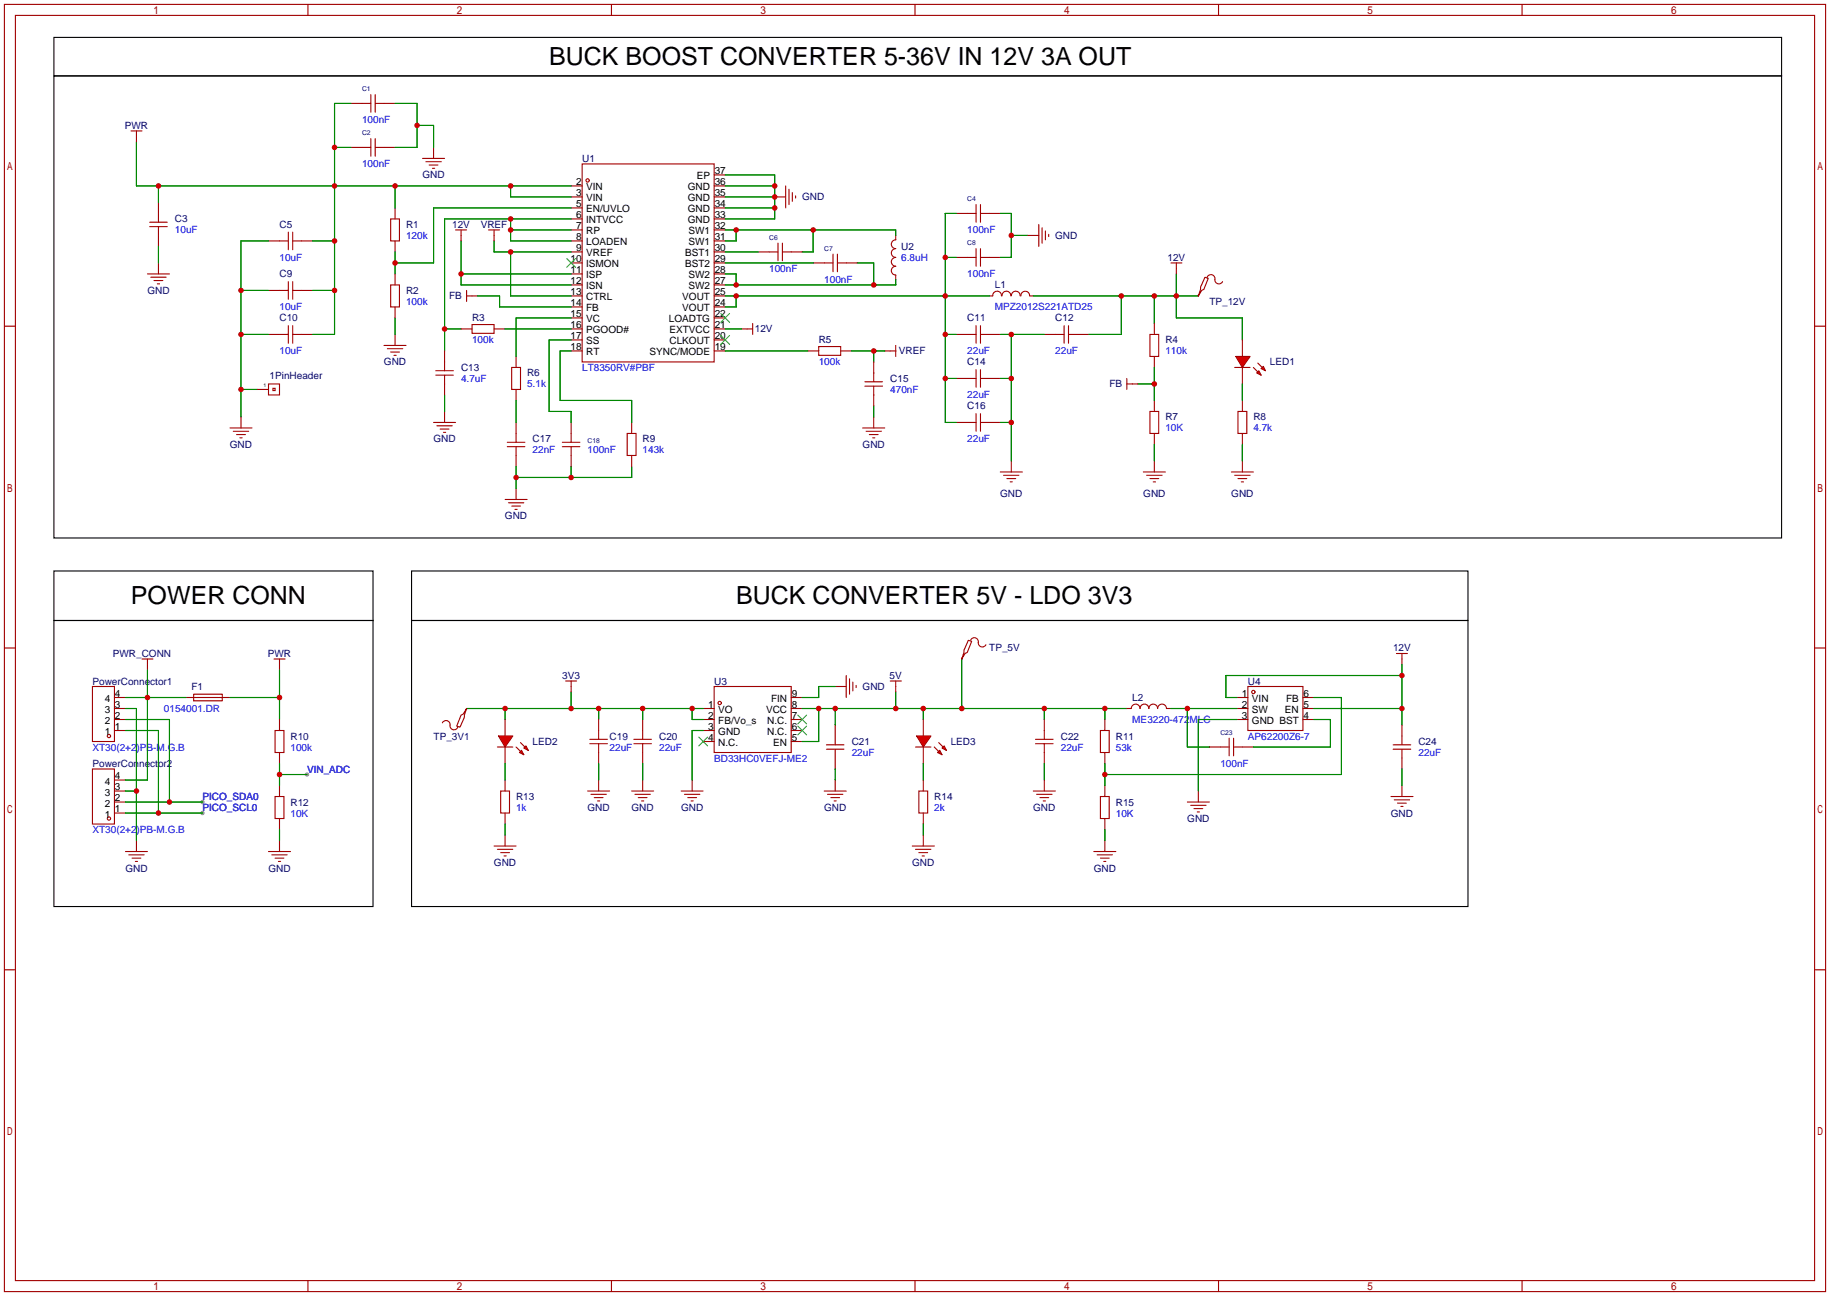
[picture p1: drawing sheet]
<svg xmlns="http://www.w3.org/2000/svg" width="422mm" height="299mm" viewBox="0 0 422 299" stroke-linecap="round" stroke-linejoin="round" font-family="sans-serif">
<g fill="#999">
<circle cx="46.7" cy="185.2" r=".51"/>
<circle cx="46.7" cy="187.7" r=".51"/>
<circle cx="70.9" cy="178.8" r=".51"/>
</g>
<g fill="none" stroke="#a10000" stroke-width=".25">
<path d="M1 1h420.4v297.2h-420.4zM3.6 3.6h415.2v292.1h-415.2zM71.1 1v2.6M141.1 1v2.6M211.2 1v2.6M281.3 1v2.6M351.3 1v2.6M30.2 30.2h2.6M31.5 30.2v2.6M81 23.9h4.6M81 34h4.6M85.6 21.8v4.1"/>
<path d="M85.6 32v4.1M86.6 23.9h4.6M86.6 21.8v4.1M86.6 32v4.1M86.6 34h4.6M97.5 36.6h5.1M98.3 37.3h3.6M99.1 38.1h2M99.8 38.9h.5M100.1 34v2.6M134.4 37.8h30.4v45.8h-30.4zM34.5 51.3h4.1"/>
<path d="M34.5 52.3h4.1M36.6 46.7v4.6M36.6 52.3v4.6M62 55.6h4.5M66.5 53.6v4.1M67.6 55.6h4.5M67.6 53.6v4.1M90.2 50.5h2v5.1h-2zM91.2 48v2.5M91.2 55.6v2.6M105.2 53.1h2.5M106.4 53.1v2.5"/>
<path d="M112.8 53.1h2.5M114 53.1v2.5M131.8 42.9h2.6M131.8 45.5h2.6M131.8 48h2.6M131.8 50.5h2.6M131.8 53.1h2.6M131.8 55.6h2.6M131.8 58.2h2.6M164.8 42.9h2.6M164.8 45.5h2.6M164.8 48h2.6"/>
<path d="M164.8 50.5h2.6M164.8 53.1h2.6M164.8 55.6h2.6M164.8 58.2h2.6M164.8 40.4h2.6M175 58.2h4.6M178.8 45.5h2.6M179.6 56.1v4.1M180.6 58.2h4.6M180.6 56.1v4.1M181.4 42.9v5.1M182.1 43.7v3.5"/>
<path d="M182.9 44.5v2M183.6 45.2v.5M192.3 58.7v4M193.3 58.7v4M206.8 54.4v1a1.02 1.02 0 0 0-1.1 1 1.02 1.02 0 0 0 1.1 1 1.02 1.02 0 0 0-1.1 1 1.02 1.02 0 0 0 1.1 1 1.02 1.02 0 0 0-1.1 1.1 1.02 1.02 0 0 0 1.1 1 1.02 1.02 0 0 0-1.1 1 1.02 1.02 0 0 0 1.1 1v1M220.7 59.4h4.6M220.7 49.3h4.6M225.3 47.2v4.1M225.3 57.4v4.1M226.3 59.4h4.6M226.3 47.2v4.1M226.3 57.4v4.1"/>
<path d="M226.3 49.3h4.6M237.2 54.4h2.6M239.8 51.8v5.1M240.5 52.6v3.5M241.3 53.3v2.1M242.1 54.1v.5M1 75.3h2.6M34 63.2h5.1M34.8 64h3.6M35.6 64.8h2M36.3 65.5h.5M36.6 60.7v2.5"/>
<path d="M62 67.1h4.5M62 77.2h4.5M66.5 65v4.1M66.5 75.2v4M67.6 65v4.1M67.6 75.2v4M67.6 67.1h4.5M67.6 77.2h4.5M88.6 79.8h5.1M90.2 65.8h2v5.1h-2zM91.2 63.2v2.6M91.2 70.9v2.5"/>
<path d="M91.2 77.2v2.6M106.4 75.9h2.6M107.7 68.3h2.5M107.7 67.1v2.5M109 74.9h5v2.1h-5zM114 75.9h2.6M131.8 60.7h2.6M131.8 63.2h2.6M131.8 65.8h2.6M131.8 68.3h2.6M131.8 70.9h2.6M131.8 73.4h2.6"/>
<path d="M131.8 75.9h2.6M131.8 78.5h2.6M164.8 60.7h2.6M164.8 63.2h2.6M164.8 65.8h2.6M164.8 68.3h2.6M164.8 70.9h2.6M164.8 73.4h2.6M164.8 75.9h2.6M164.8 78.5h2.6M171.2 75.9h2.5M173.7 74.7v2.5"/>
<path d="M187.7 60.7h4.6M193.3 60.7h4.6M206.8 79.8v2.5M220.7 77.2h4.6M225.3 75.2v4M226.3 77.2h4.6M226.3 75.2v4M228.3 68.3h.8M229.1 68.3a1.01 1.01 0 0 1 1.1-1.1 1.01 1.01 0 0 1 1 1.1M231.3 68.3a1.01 1.01 0 0 1 1-1.1 1.01 1.01 0 0 1 1 1.1M233.4 68.3a1.01 1.01 0 0 1 1.1-1.1 1.01 1.01 0 0 1 1 1.1M235.6 68.3a1.01 1.01 0 0 1 1-1.1 1.01 1.01 0 0 1 1.1 1.1"/>
<path d="M237.7 68.3h.8M241 77.2h4.6M245.6 75.2v4M246.6 77.2h4.6M246.6 75.2v4M265.4 77.2h2.1v5.1h-2.1zM266.4 74.7v2.5M270.3 60.7h2.5M271.5 60.7v2.5M276.6 68.1v.2M278.1 64l.8 .3-1 2.5-.5 .3-.8 1.2 .5-1.5v-.5zM278.6 64a.93 .93 0 0 1 1.2-.6 .93 .93 0 0 1 .6 1.1 .94 .94 0 0 0 .7 1 .94 .94 0 0 0 1.1-.5"/>
<path d="M418.8 75.3h2.6M53.1 98.8h5.1M53.8 99.6h3.6M55.6 96.3v2.5M89.4 80.5h3.6M90.2 81.3h2M90.9 82h.5M100.1 97.5h5.1M100.8 98.3h3.6M101.6 99.1h2M102.4 99.8h.5M102.6 95v2.5"/>
<path d="M118.1 84.8h2v5.1h-2zM119.1 82.3v2.5M119.1 89.9v2.6M119.1 97.5v4.6M131.8 81h2.6M131.8 97.5v4.6M145.8 97.5v2.6M164.8 81h2.6M186.4 81h2.6M189 80h5.1v2h-5.1zM194.1 81h2.5M199.1 98.8h5.1"/>
<path d="M199.9 99.6h3.6M201.7 96.3v2.5M204.2 81h2.6M220.7 97.5h4.6M220.7 87.4h4.6M225.3 85.3v4.1M225.3 95.5v4.1M226.3 97.5h4.6M226.3 85.3v4.1M226.3 95.5v4.1M226.3 87.4h4.6M260.1 88.6h2.5"/>
<path d="M260.1 87.4v2.5M265.4 95h2.1v5.1h-2.1zM266.4 82.3v2.5M266.4 92.5v2.5M54.6 100.3h2M55.4 101.1h.5M116.6 115.3h5.1M117.1 102.1h4.1M117.1 103.1h4.1M117.3 116.1h3.6M118.1 116.8h2M118.9 117.6h.5"/>
<path d="M119.1 103.1v4.6M119.1 112.8v2.5M129.8 102.1h4.1M129.8 103.1h4.1M131.8 103.1v4.6M144.8 100.1h2v5.1h-2zM145.8 105.2v2.5M200.7 100.3h2M201.4 101.1h.5M230.9 109h5.1M231.6 109.7h3.6M232.4 110.5h2"/>
<path d="M233.2 111.3h.5M233.4 106.4v2.6M263.9 109h5.1M264.7 109.7h3.5M265.4 110.5h2.1M266.2 111.3h.5M266.4 100.1v2.5M266.4 106.4v2.6M1 149.6h2.6M21.3 158.5h5.1v12.7h-5.1zM32.8 152.1h2.5M34 152.1v2.6"/>
<path d="M63.2 152.1h2.6M64.5 152.1v2.6M130.6 157.2h2.5M131.8 157.2v2.6M164.8 158.5h17.8v15.2h-17.8zM418.8 149.6h2.6M21.3 177.5h5.1v12.7h-5.1zM26.4 161h2.6M26.4 168.7h2.6M26.4 166.1h2.6M26.4 163.6h2.6M42.9 161h10.2"/>
<path d="M44.7 160.3h6.6v1.5h-6.6zM63.5 168.7h2v5h-2zM64.5 166.1v2.6M64.5 173.7v2.6M114.8 172.5h3.6M116.6 166.1v3.8M116.6 172.5v3.8M146.3 171.7h4.1M146.3 170.7h4.1M148.3 166.1v4.6M148.3 171.7v4.6M162.3 168.7h2.5"/>
<path d="M162.3 166.1h2.5M162.3 163.6h2.5M162.3 171.2h2.5M182.6 161h2.6M182.6 168.7h2.6M182.6 166.1h2.6M182.6 163.6h2.6M182.6 171.2h2.6M190.8 173h4M190.8 172h4M192.8 167.4v4.6M192.8 173v4.5"/>
<path d="M26.4 187.7h2.6M26.4 185.2h2.6M26.4 182.6h2.6M26.4 180.1h2.6M29 196.6h5M29.7 197.4h3.6M30.5 198.1h2M31.2 198.9h.5M31.5 194.1v2.5M62 196.6h5.1M62.7 197.4h3.6M63.5 183.9h2v5.1h-2z"/>
<path d="M63.5 198.1h2M64.3 198.9h.5M64.5 181.4v2.5M64.5 189v2.5M64.5 194.1v2.5M145.8 182.6h5.1M146.6 183.4h3.5M147.3 184.1h2.1M148.1 184.9h.5M148.3 180.1v2.5M157.2 182.6h5.1M158 183.4h3.5"/>
<path d="M158.7 184.1h2.1M159.5 184.9h.5M159.8 180.1v2.5M190.2 182.6h5.1M191 183.4h3.6M191.8 184.1h2M192.5 184.9h.5M192.8 180.1v2.5M1 223.9h2.6M418.8 223.9h2.6M71.1 295.7v2.5M141.1 295.7v2.5"/>
<path d="M211.2 295.7v2.5M281.3 295.7v2.5M351.3 295.7v2.5"/>
<circle cx="135.6" cy="41.7" r=".38"/>
<circle cx="25.1" cy="169.9" r=".38"/>
<circle cx="166.1" cy="162.3" r=".38"/>
<circle cx="25.1" cy="189" r=".38"/>
</g>
<path d="M130.8 59.7l2 2M132.8 59.7l-2 2M166.4 77.5l2 2M166.4 72.4l2 2M168.4 77.5l-2 2M168.4 72.4l-2 2M161.3 170.2l2 2M163.3 170.2l-2 2M184.1 167.6l2.1 2.1M184.1 165.1l2.1 2M186.2 167.6l-2.1 2.1M186.2 165.1l-2.1 2" fill="none" stroke="#3c3" stroke-width=".25"/>
<g fill="none" stroke="#008700" stroke-width=".25">
<path d="M31.5 32.8v10.1h100.3M77.2 34h3.8M81 23.9h-3.8v53.3h-5.1M91.2 23.9h5.1v10.1h-5.1M96.3 29h3.8v5M36.6 42.9v3.8M36.6 56.9v3.8M62 55.6h-6.4v40.7M72.1 55.6h5.1M91.2 42.9v5.1M91.2 58.2v5M106.4 55.6v10.2h25.4"/>
<path d="M114 55.6v2.6h17.8M117.9 50.5v5.1h13.9M117.9 53.1h13.9M117.9 42.9v2.6h13.9M117.9 58.2v10.1h13.9M131.8 48h-31.7v12.7h-8.9M131.8 50.5h-29.2v30.5M167.4 53.1h39.4v1.3M167.4 58.2h7.6M167.4 40.4h11.4v10.1h-11.4M167.4 48h11.4M167.4 42.9h11.4"/>
<path d="M167.4 45.5h11.4M169.9 53.1v2.5h-2.5M187.7 53.1v5.1h-2.5M230.9 49.3h2.5v10.1h-2.5M233.4 54.4h3.8M55.6 77.2h6.4M55.6 67.1h6.4M72.1 67.1h5.1M91.2 73.4v3.8M102.6 75.9h3.8M106.4 63.2h25.4M110.2 68.3h5.1v2.6h16.5"/>
<path d="M116.6 75.9h15.2M131.8 73.4h-12.7v8.9M131.8 78.5h-5.1v16.5h5.1v2.5M167.4 63.2h2.5v2.6M167.4 60.7h20.3M167.4 75.9h3.8M197.9 60.7h3.8v5.1M206.8 64.5v1.3h-39.4M238.5 68.3h38.1M258.8 68.3v8.9h-7.6M266.4 68.3v6.4M271.5 63.2v10.2h15.3v5.1"/>
<path d="M55.6 89.9h3.8M102.6 91.2v3.8M119.1 92.5v5M131.8 81h-2.5v11.5h16.5v5M167.4 81h19M196.6 81h7.6M201.7 81v2.6M201.7 93.7v2.6M262.6 88.6h3.8M266.4 84.8v7.7M119.1 107.7v5.1M131.8 107.7v2.5"/>
<path d="M145.8 107.7v2.5h-26.7M266.4 102.6v3.8M34 154.7v25.4h-5M64.5 154.7v11.4M131.8 159.8v3.8M206.8 159.8v3.8M222 152.1v11.5M29 168.7h7.6v19M29 163.6h2.5v30.5M29 161h13.9M29 166.1h10.1v19.1M53.1 161h11.4"/>
<path d="M64.5 176.3v5.1M64.5 178.8h6.4M107.7 163.6h54.6M116.6 163.6v2.5M138.2 163.6v2.5M148.3 163.6v2.5M148.3 176.3v3.8M159.8 163.6v2.5h2.5M162.3 168.7h-2.5v11.4M185.2 163.6h74.9M189 163.6v7.6h-3.8M192.8 163.6v3.8"/>
<path d="M192.8 177.5v2.6M213.1 163.6v2.5M241 163.6v2.5M255 163.6v2.5M29 182.6h2.5M29 185.2h17.7M29 187.7h17.7M64.5 191.5v2.6"/>
</g>
<path d="M12.4 17.5h398.8v106.7h-398.8zM12.4 8.6h398.8v8.9h-398.8z" fill="none" stroke="#000" stroke-width=".25"/>
<g fill="#f00" stroke="#a10000" stroke-width=".25">
<path d="M115.1 169.9h3.3l-1.8 2.6z"/>
<path d="M121.4 172.2l.5 1-1-.5z"/>
<path d="M120.4 173.2l.5 1-1-.5z"/>
</g>
<g fill="none" stroke="#a10000" stroke-width=".25">
<path d="M286.8 78.5v3.8M285 84.8h3.5M286.8 84.8v3.8M192.8 158.5h2.5M195.3 156v5M196.1 156.7v3.6M196.8 157.5v2M197.6 158.2v.5M102.1 166.9a.98 .98 0 0 1 1.3-.4 .98 .98 0 0 1 .5 1.2 .93 .93 0 0 0 .8 .8 .93 .93 0 0 0 1-.6M107.7 163.6l-.5 1.5v.5l-1 2.3-.8-.3 1-2.5 .5-.3zM107.7 163.6v.2M119.1 172.5l1 1"/>
<path d="M120.1 171.4l1.1 1.1M114 195.3h5.1M114.8 196.1h3.6M115.6 182.6h2v5.1h-2zM115.6 196.8h2M116.3 197.6h.5M116.6 180.1v2.5M116.6 187.7v2.5M116.6 192.8v2.5"/>
</g>
<path d="M192.8 158.5h-3.8v2.5h-3.8M116.6 176.3v3.8M116.6 190.2v2.6" fill="none" stroke="#008700" stroke-width=".25"/>
<g fill="#f00" stroke="#a10000" stroke-width=".25">
<path d="M285.2 82.3h3.3l-1.7 2.5z"/>
<path d="M291.1 85.1l.5-.5 .5 1z"/>
<path d="M290.1 86.1l.5-.5 .5 1z"/>
</g>
<g fill="none" stroke="#a10000" stroke-width=".25">
<path d="M285.8 95h2v5.1h-2zM286.8 92.5v2.5M289.3 84.8l1 1.1M290.3 83.8l1 1M284.2 109h5.1M285 109.7h3.5M285.8 110.5h2M286.5 111.3h.5M286.8 100.1v2.5M286.8 106.4v2.6M205.5 157.2h2.5M206.8 157.2v2.6"/>
<path d="M222 151.9v.2M223.5 147.8l.8 .3-1 2.5-.5 .3-.8 1.2 .5-1.5v-.5zM224 147.8a.93 .93 0 0 1 1.2-.5 .93 .93 0 0 1 .6 1 .94 .94 0 0 0 .7 1 .94 .94 0 0 0 1.1-.5M288 158.5h12.7v10.2h-12.7zM322.3 150.9h2.6M323.6 150.9v2.5M211.3 172.5h3.6M213.1 166.1v3.8M213.1 172.5v3.8M239 171.7h4.1M239 170.7h4.1M241 166.1v4.6"/>
<path d="M241 171.7v4.6M254 168.7h2v5h-2zM255 166.1v2.6M255 173.7v2.6M260.1 163.6h1a1.02 1.02 0 0 1 1-1 1.02 1.02 0 0 1 1 1 1.02 1.02 0 0 1 1.1-1 1.02 1.02 0 0 1 1 1 1.02 1.02 0 0 1 1-1 1.02 1.02 0 0 1 1 1 1.02 1.02 0 0 1 1-1 1.02 1.02 0 0 1 1 1h1.1M279.1 172.5h4.6M283.7 170.4v4.1M284.7 172.5h4.6M284.7 170.4v4.1M285.5 161h2.5M285.5 163.6h2.5M285.5 166.1h2.5"/>
<path d="M300.7 161h2.6M300.7 163.6h2.6M300.7 166.1h2.6M321.6 173h4M321.6 172h4M323.6 167.4v4.6M323.6 173v4.5M238.5 182.6h5.1M239.3 183.4h3.5M240 184.1h2.1M240.8 184.9h.5M241 180.1v2.5"/>
<path d="M252.5 196.6h5.1M253.2 197.4h3.6M254 183.9h2v5.1h-2zM254 198.1h2M254.8 198.9h.5M255 181.4v2.5M255 189v2.5M255 194.1v2.5M274.1 185.2h5M274.8 185.9h3.6M275.6 186.7h2M276.4 187.5h.5"/>
<path d="M276.6 182.6v2.6M321.1 183.9h5M321.8 184.7h3.6M322.6 185.4h2M323.3 186.2h.5M323.6 181.4v2.5"/>
<circle cx="289.3" cy="159.8" r=".38"/>
</g>
<g fill="none" stroke="#008700" stroke-width=".25">
<path d="M286.8 88.6v3.9M286.8 102.6v3.8M323.6 156h-40.6v5h2.5M323.6 153.4v14M241 176.3v3.8M255 176.3v5.1M270.3 163.6h15.2M274.1 163.6v8.9h5M285.5 166.1h-8.9v16.5M303.3 161h6.3v17.8h-54.6M303.3 163.6h20.3M303.3 166.1h3.8v6.4h-17.8"/>
<path d="M323.6 177.5v3.9M255 191.5v2.6"/>
</g>
<g fill="#f00" stroke="#a10000" stroke-width=".25">
<path d="M211.6 169.9h3.3l-1.8 2.6z"/>
<path d="M217.4 172.7l.5-.5 .5 1z"/>
<path d="M216.4 173.7l.5-.5 .5 1z"/>
</g>
<g fill="none" stroke="#a10000" stroke-width=".25">
<path d="M59.4 89.9h2.6M62 88.6h2.5v2.6h-2.5zM63 89.7h.5v.5h-.5zM100.6 85.6h4M100.6 86.6h4M102.6 81v4.6M102.6 86.6v4.6M199.6 88.1h4.1M199.6 89.2h4.1M201.7 83.6v4.5M201.7 89.2v4.5M136.1 171.7h4.1"/>
<path d="M136.1 170.7h4.1M138.2 166.1v4.6M138.2 171.7v4.6M215.6 172.5l1.1 1M216.7 171.4l1 1.1M135.6 182.6h5.1M136.4 183.4h3.6M137.2 184.1h2M137.9 184.9h.5M138.2 180.1v2.5M210.6 195.3h5M211.3 196.1h3.6"/>
<path d="M212.1 182.6h2v5.1h-2zM212.1 196.8h2M212.9 197.6h.5M213.1 180.1v2.5M213.1 187.7v2.5M213.1 192.8v2.5"/>
</g>
<g fill="none" stroke="#008700" stroke-width=".25">
<path d="M218.2 59.4h2.5M220.7 49.3h-2.5v48.2h2.5M167.4 68.3h60.9M169.9 68.3v2.6h-2.5M218.2 77.2h2.5M230.9 77.2h10.1M233.4 77.2v29.2M218.2 87.4h2.5M230.9 87.4h2.5M230.9 97.5h2.5M138.2 176.3v3.8M213.1 176.3v3.8"/>
<path d="M213.1 190.2v2.6"/>
</g>
<path d="M12.4 131.8h73.7v11.5h-73.7zM95 131.8h243.8v11.5h-243.8zM12.4 143.3h73.7v66h-73.7zM95 143.3h243.8v66h-243.8z" fill="none" stroke="#000" stroke-width=".25"/>
<g fill="#c00">
<circle cx="169.9" cy="53.1" r=".63"/>
<circle cx="187.7" cy="53.1" r=".63"/>
<circle cx="169.9" cy="65.8" r=".63"/>
<circle cx="201.7" cy="65.8" r=".63"/>
<circle cx="117.9" cy="53.1" r=".63"/>
<circle cx="117.9" cy="50.5" r=".63"/>
<circle cx="102.6" cy="75.9" r=".63"/>
<circle cx="91.2" cy="60.7" r=".63"/>
<circle cx="55.6" cy="77.2" r=".63"/>
<circle cx="55.6" cy="67.1" r=".63"/>
<circle cx="55.6" cy="89.9" r=".63"/>
<circle cx="96.3" cy="29" r=".63"/>
<circle cx="36.6" cy="42.9" r=".63"/>
<circle cx="77.2" cy="42.9" r=".63"/>
<circle cx="91.2" cy="42.9" r=".63"/>
<circle cx="117.9" cy="42.9" r=".63"/>
<circle cx="77.2" cy="55.6" r=".63"/>
<circle cx="77.2" cy="67.1" r=".63"/>
<circle cx="77.2" cy="34" r=".63"/>
<circle cx="106.4" cy="63.2" r=".63"/>
<circle cx="117.9" cy="58.2" r=".63"/>
<circle cx="201.7" cy="81" r=".63"/>
<circle cx="119.1" cy="110.2" r=".63"/>
<circle cx="131.8" cy="110.2" r=".63"/>
<circle cx="233.4" cy="54.4" r=".63"/>
<circle cx="271.5" cy="68.3" r=".63"/>
<circle cx="266.4" cy="68.3" r=".63"/>
<circle cx="258.8" cy="68.3" r=".63"/>
<circle cx="266.4" cy="88.6" r=".63"/>
<circle cx="178.8" cy="48" r=".63"/>
<circle cx="178.8" cy="45.5" r=".63"/>
<circle cx="178.8" cy="42.9" r=".63"/>
<circle cx="34" cy="161" r=".63"/>
<circle cx="31.5" cy="182.6" r=".63"/>
<circle cx="39.1" cy="185.2" r=".63"/>
<circle cx="36.6" cy="187.7" r=".63"/>
<circle cx="64.5" cy="161" r=".63"/>
<circle cx="64.5" cy="178.8" r=".63"/>
<circle cx="189" cy="163.6" r=".63"/>
<circle cx="192.8" cy="163.6" r=".63"/>
<circle cx="206.8" cy="163.6" r=".63"/>
<circle cx="213.1" cy="163.6" r=".63"/>
<circle cx="222" cy="163.6" r=".63"/>
<circle cx="241" cy="163.6" r=".63"/>
<circle cx="255" cy="163.6" r=".63"/>
<circle cx="148.3" cy="163.6" r=".63"/>
<circle cx="138.2" cy="163.6" r=".63"/>
<circle cx="131.8" cy="163.6" r=".63"/>
<circle cx="116.6" cy="163.6" r=".63"/>
<circle cx="159.8" cy="163.6" r=".63"/>
<circle cx="255" cy="178.8" r=".63"/>
<circle cx="274.1" cy="163.6" r=".63"/>
<circle cx="323.6" cy="156" r=".63"/>
<circle cx="323.6" cy="163.6" r=".63"/>
<circle cx="169.9" cy="68.3" r=".63"/>
<circle cx="218.2" cy="68.3" r=".63"/>
<circle cx="218.2" cy="77.2" r=".63"/>
<circle cx="218.2" cy="87.4" r=".63"/>
<circle cx="218.2" cy="59.4" r=".63"/>
<circle cx="233.4" cy="87.4" r=".63"/>
<circle cx="233.4" cy="77.2" r=".63"/>
<circle cx="233.4" cy="97.5" r=".63"/>
</g>
<g font-size="5.8">
<text x="126.7" y="15.1">BUCK BOOST CONVERTER 5-36V IN 12V 3A OUT</text>
<text x="30.2" y="139.6">POWER CONN</text>
<text x="169.9" y="139.6">BUCK CONVERTER 5V - LDO 3V3</text>
</g>
<g font-size="2.3" fill="#000080">
<text x="28.8" y="29.8">PWR</text>
<text x="97.5" y="41.2">GND</text>
<text x="134.4" y="37.4">U1</text>
<text x="185.1" y="46.3">GND</text>
<text x="40.4" y="51.4">C3</text>
<text x="64.5" y="52.6">C5</text>
<text x="93.7" y="52.6">R1</text>
<text x="104.4" y="52.6">12V</text>
<text x="111" y="52.6">VREF</text>
<text x="208" y="57.7">U2</text>
<text x="243.6" y="55.2">GND</text>
<text x="64.5" y="64.1">C9</text>
<text x="269.5" y="60.2">12V</text>
<text x="34" y="67.9">GND</text>
<text x="93.7" y="67.9">R2</text>
<text x="103.7" y="69.1">FB</text>
<text x="229.6" y="66.6">L1</text>
<text x="279.1" y="70.4">TP_12V</text>
<text x="64.5" y="74.2">C10</text>
<text x="109" y="74.2">R3</text>
<text x="174.2" y="76.8">12V</text>
<text x="223.3" y="74.2">C11</text>
<text x="243.6" y="74.2">C12</text>
<text x="189" y="79.3">R5</text>
<text x="207.5" y="81.8">VREF</text>
<text x="269" y="79.3">R4</text>
<text x="62.2" y="87.4">1PinHeader</text>
<text x="88.6" y="84.4">GND</text>
<text x="106.4" y="85.6">C13</text>
<text x="121.7" y="86.9">R6</text>
<text x="205.5" y="88.2">C15</text>
<text x="223.3" y="84.4">C14</text>
<text x="256.1" y="89.5">FB</text>
<text x="293.1" y="84.4">LED1</text>
<text x="223.3" y="94.5">C16</text>
<text x="269" y="97.1">R7</text>
<text x="289.3" y="97.1">R8</text>
<text x="53.1" y="103.4">GND</text>
<text x="100.1" y="102.2">GND</text>
<text x="122.9" y="102.2">C17</text>
<text x="148.3" y="102.2">R9</text>
<text x="199.1" y="103.4">GND</text>
<text x="116.6" y="119.9">GND</text>
<text x="230.9" y="114.9">GND</text>
<text x="263.9" y="114.9">GND</text>
<text x="284.2" y="114.9">GND</text>
<text x="26" y="151.7">PWR_CONN</text>
<text x="61.8" y="151.7">PWR</text>
<text x="228.3" y="150.4">TP_5V</text>
<text x="321.5" y="150.4">12V</text>
<text x="21.3" y="158">PowerConnector1</text>
<text x="44.2" y="159.3">F1</text>
<text x="129.8" y="156.8">3V3</text>
<text x="164.8" y="158">U3</text>
<text x="199.1" y="159.3">GND</text>
<text x="205.3" y="156.8">5V</text>
<text x="261.4" y="161.8">L2</text>
<text x="288" y="158">U4</text>
<text x="67.1" y="170.7">R10</text>
<text x="100.1" y="170.7">TP_3V1</text>
<text x="122.9" y="172">LED2</text>
<text x="140.7" y="170.7">C19</text>
<text x="152.1" y="170.7">C20</text>
<text x="196.6" y="172">C21</text>
<text x="219.5" y="172">LED3</text>
<text x="244.9" y="170.7">C22</text>
<text x="257.6" y="170.7">R11</text>
<text x="327.4" y="172">C24</text>
<text x="21.3" y="177.1">PowerConnector2</text>
<text x="67.1" y="186">R12</text>
<text x="119.1" y="184.7">R13</text>
<text x="215.6" y="184.7">R14</text>
<text x="257.6" y="186">R15</text>
<text x="135.6" y="187.2">GND</text>
<text x="145.8" y="187.2">GND</text>
<text x="157.2" y="187.2">GND</text>
<text x="190.2" y="187.2">GND</text>
<text x="238.5" y="187.2">GND</text>
<text x="274" y="189.8">GND</text>
<text x="321" y="188.5">GND</text>
<text x="28.9" y="201.2">GND</text>
<text x="62" y="201.2">GND</text>
<text x="114" y="199.9">GND</text>
<text x="210.5" y="199.9">GND</text>
<text x="252.5" y="201.2">GND</text>
</g>
<g font-size="2.3" fill="#00f">
<text x="83.6" y="28.5">100nF</text>
<text x="83.6" y="38.7">100nF</text>
<text x="40.4" y="53.9">10uF</text>
<text x="223.3" y="53.9">100nF</text>
<text x="93.7" y="55.2">120k</text>
<text x="64.5" y="60.2">10uF</text>
<text x="177.5" y="62.8">100nF</text>
<text x="190.2" y="65.3">100nF</text>
<text x="208" y="60.2">6.8uH</text>
<text x="223.3" y="64.1">100nF</text>
<text x="64.5" y="71.7">10uF</text>
<text x="93.7" y="70.4">100k</text>
<text x="229.6" y="71.7">MPZ2012S221ATD25</text>
<text x="64.5" y="81.8">10uF</text>
<text x="109" y="79.3">100k</text>
<text x="223.3" y="81.8">22uF</text>
<text x="243.6" y="81.8">22uF</text>
<text x="269" y="81.8">110k</text>
<text x="106.4" y="88.2">4.7uF</text>
<text x="121.7" y="89.5">5.1k</text>
<text x="134.4" y="85.6">LT8350RV#PBF</text>
<text x="189" y="84.4">100k</text>
<text x="205.5" y="90.7">470nF</text>
<text x="223.3" y="92">22uF</text>
<text x="269" y="99.6">10K</text>
<text x="289.3" y="99.6">4.7k</text>
<text x="122.9" y="104.7">22nF</text>
<text x="135.6" y="104.7">100nF</text>
<text x="148.3" y="104.7">143k</text>
<text x="223.3" y="102.2">22uF</text>
<text x="37.8" y="164.4">0154001.DR</text>
<text x="261.4" y="166.9">ME3220-472MLC</text>
<text x="21.3" y="173.3">XT30(2+2)PB-M.G.B</text>
<text x="67.1" y="173.3">100k</text>
<text x="140.7" y="173.3">22uF</text>
<text x="152.1" y="173.3">22uF</text>
<text x="244.9" y="173.3">22uF</text>
<text x="257.6" y="173.3">53k</text>
<text x="288" y="170.7">AP62200Z6-7</text>
<text x="70.9" y="178.4">VIN_ADC</text>
<text x="164.8" y="175.8">BD33HC0VEFJ-ME2</text>
<text x="196.6" y="174.5">22uF</text>
<text x="281.7" y="177.1">100nF</text>
<text x="327.4" y="174.5">22uF</text>
<text x="46.7" y="184.7">PICO_SDA0</text>
<text x="46.7" y="187.2">PICO_SCL0</text>
<text x="67.1" y="188.5">10K</text>
<text x="119.1" y="187.2">1k</text>
<text x="215.6" y="187.2">2k</text>
<text x="257.6" y="188.5">10K</text>
<text x="21.3" y="192.3">XT30(2+2)PB-M.G.B</text>
</g>
<g font-size="2.3">
<text x="160.8" y="41.4">EP</text>
<text x="165" y="40.2">37</text>
<text x="133" y="42.7">2</text>
<text x="133" y="45.2">3</text>
<text x="133" y="47.8">5</text>
<text x="135.3" y="44">VIN</text>
<text x="135.3" y="46.5">VIN</text>
<text x="158.8" y="46.5">GND</text>
<text x="158.8" y="44">GND</text>
<text x="165" y="47.8">34</text>
<text x="165" y="45.2">35</text>
<text x="165" y="42.7">36</text>
<text x="133" y="50.3">6</text>
<text x="133" y="52.9">7</text>
<text x="135.3" y="49">EN/UVLO</text>
<text x="135.3" y="51.6">INTVCC</text>
<text x="158.8" y="51.6">GND</text>
<text x="158.8" y="49">GND</text>
<text x="165" y="52.9">32</text>
<text x="165" y="50.3">33</text>
<text x="133" y="55.4">8</text>
<text x="133" y="57.9">9</text>
<text x="135.3" y="54.1">RP</text>
<text x="135.3" y="56.7">LOADEN</text>
<text x="135.3" y="59.2">VREF</text>
<text x="158.1" y="59.2">BST1</text>
<text x="158.9" y="56.7">SW1</text>
<text x="158.9" y="54.1">SW1</text>
<text x="165" y="57.9">30</text>
<text x="165" y="55.4">31</text>
<text x="131.7" y="60.5">10</text>
<text x="131.7" y="63">11</text>
<text x="131.7" y="65.6">12</text>
<text x="135.3" y="61.7">ISMON</text>
<text x="135.3" y="64.3">ISP</text>
<text x="158.1" y="61.7">BST2</text>
<text x="158.9" y="64.3">SW2</text>
<text x="165" y="65.6">27</text>
<text x="165" y="63">28</text>
<text x="165" y="60.5">29</text>
<text x="131.7" y="68.1">13</text>
<text x="131.7" y="70.6">14</text>
<text x="135.3" y="66.8">ISN</text>
<text x="135.3" y="69.4">CTRL</text>
<text x="135.3" y="71.9">FB</text>
<text x="157.5" y="71.9">VOUT</text>
<text x="157.5" y="69.4">VOUT</text>
<text x="158.9" y="66.8">SW2</text>
<text x="165" y="70.6">24</text>
<text x="165" y="68.1">25</text>
<text x="131.7" y="73.2">15</text>
<text x="131.7" y="75.7">16</text>
<text x="135.3" y="74.4">VC</text>
<text x="135.3" y="77">PGOOD#</text>
<text x="154.4" y="74.4">LOADTG</text>
<text x="154.5" y="77">EXTVCC</text>
<text x="165" y="75.7">21</text>
<text x="165" y="73.2">22</text>
<text x="131.7" y="78.3">17</text>
<text x="131.7" y="80.8">18</text>
<text x="135.3" y="79.5">SS</text>
<text x="135.3" y="82.1">RT</text>
<text x="149.9" y="82.1">SYNC/MODE</text>
<text x="154.5" y="79.5">CLKOUT</text>
<text x="165" y="80.8">19</text>
<text x="165" y="78.3">20</text>
<text x="26.5" y="160.8">4</text>
<text x="182.8" y="160.8">9</text>
<text x="286.6" y="160.8">1</text>
<text x="300.9" y="160.8">6</text>
<text x="24.2" y="167.2">2</text>
<text x="24.2" y="164.6">3</text>
<text x="24.2" y="162.1">4</text>
<text x="26.5" y="165.9">2</text>
<text x="26.5" y="163.3">3</text>
<text x="163.4" y="163.3">1</text>
<text x="163.4" y="165.9">2</text>
<text x="165.8" y="164.6">VO</text>
<text x="165.8" y="167.2">FB/Vo_s</text>
<text x="176.8" y="164.6">VCC</text>
<text x="177.1" y="167.2">N.C.</text>
<text x="178" y="162.1">FIN</text>
<text x="182.8" y="165.9">7</text>
<text x="182.8" y="163.3">8</text>
<text x="286.6" y="163.3">2</text>
<text x="286.6" y="165.9">3</text>
<text x="289" y="162.1">VIN</text>
<text x="289" y="164.6">SW</text>
<text x="289" y="167.2">GND BST</text>
<text x="296.6" y="164.6">EN</text>
<text x="296.8" y="162.1">FB</text>
<text x="300.9" y="165.9">4</text>
<text x="300.9" y="163.3">5</text>
<text x="24.2" y="169.7">1</text>
<text x="26.5" y="168.4">1</text>
<text x="163.4" y="168.4">3</text>
<text x="163.4" y="171">4</text>
<text x="165.8" y="169.7">GND</text>
<text x="165.8" y="172.2">N.C.</text>
<text x="177.1" y="169.7">N.C.</text>
<text x="178.5" y="172.2">EN</text>
<text x="182.8" y="171">5</text>
<text x="182.8" y="168.4">6</text>
<text x="26.5" y="179.9">4</text>
<text x="24.2" y="183.7">3</text>
<text x="24.2" y="181.1">4</text>
<text x="26.5" y="184.9">2</text>
<text x="26.5" y="182.4">3</text>
<text x="24.2" y="188.7">1</text>
<text x="24.2" y="186.2">2</text>
<text x="26.5" y="187.5">1</text>
</g>
<g font-size="1.6" fill="#000080">
<text x="83.6" y="21">C1</text>
<text x="83.6" y="31.2">C2</text>
<text x="223.3" y="46.4">C4</text>
<text x="177.5" y="55.3">C6</text>
<text x="190.2" y="57.9">C7</text>
<text x="223.3" y="56.6">C8</text>
<text x="135.6" y="102.3">C18</text>
<text x="281.7" y="169.6">C23</text>
</g>
<text font-size="1.2" x="60.8" y="89.4">1</text>
</svg>
